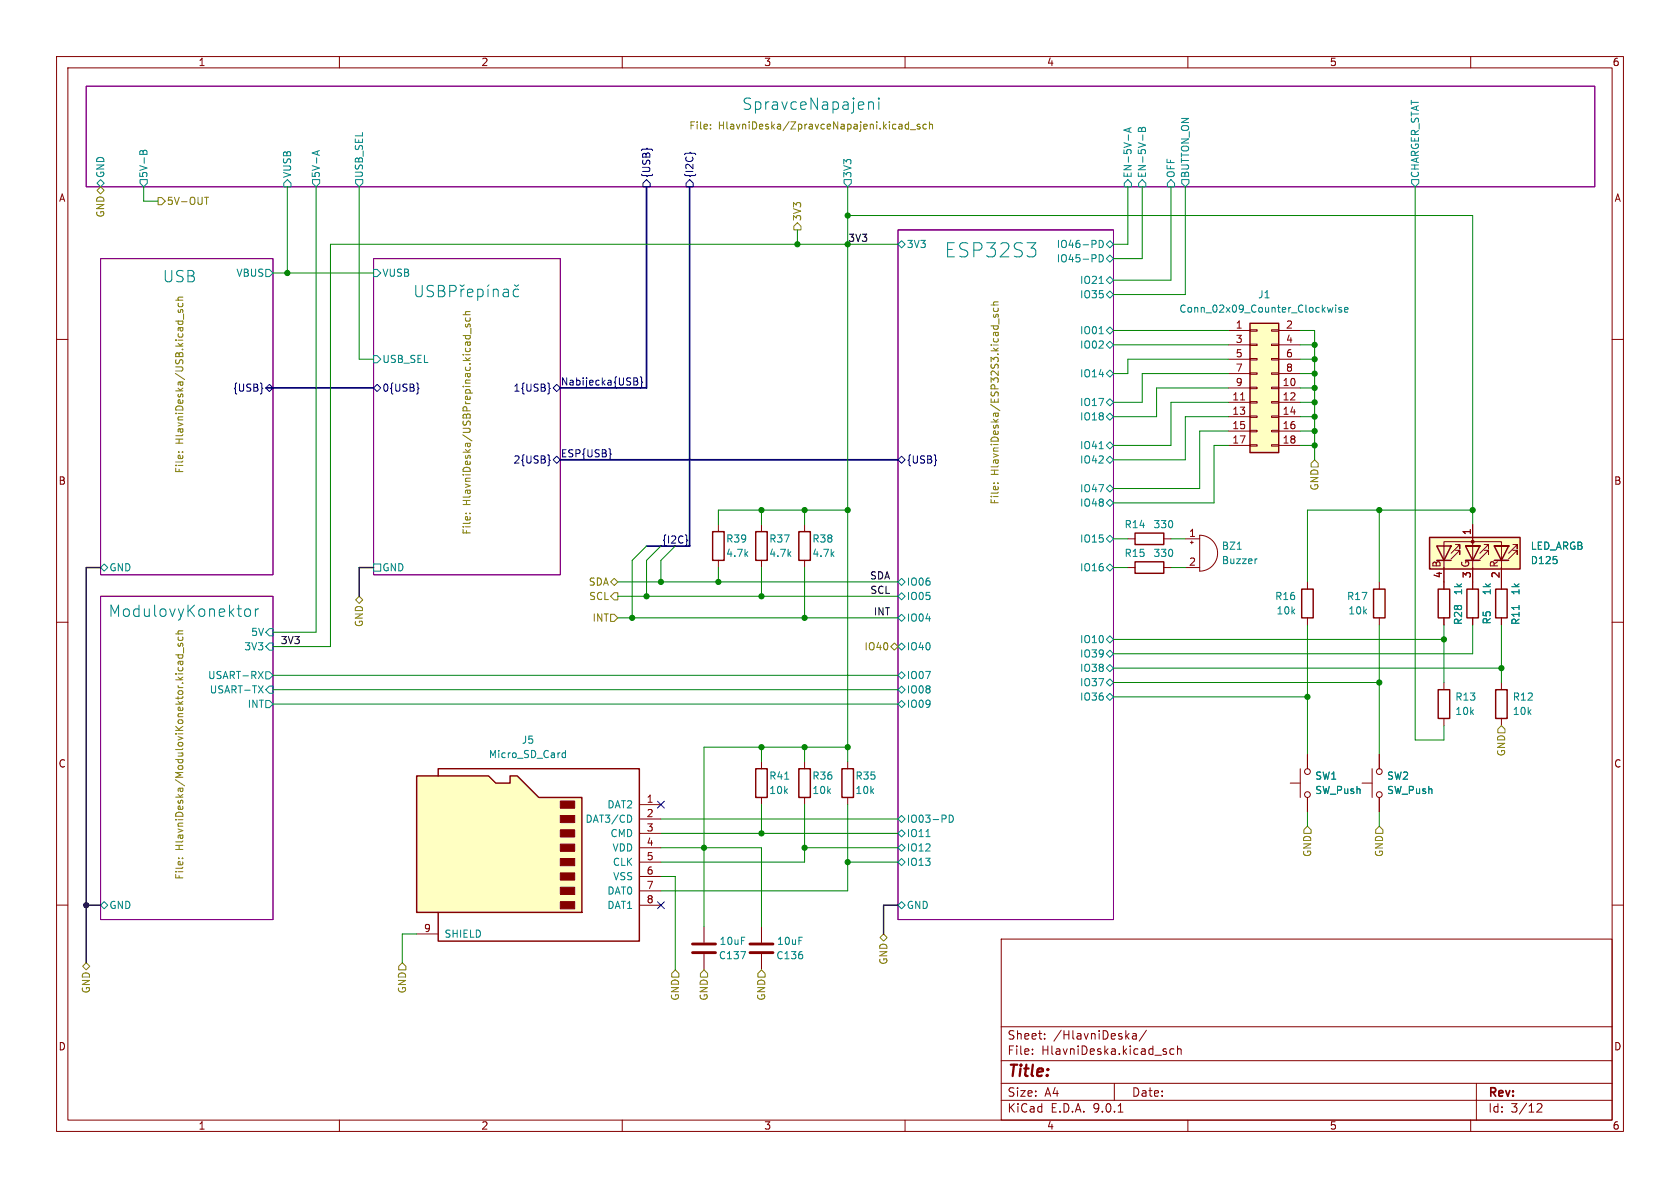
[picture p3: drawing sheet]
<svg xmlns="http://www.w3.org/2000/svg" width="297mm" height="210mm" viewBox="0 0 297 210" stroke-linecap="round" stroke-linejoin="round" font-family="sans-serif">
<g fill="none" stroke="#840000" stroke-width=".18">
<path d="M10 10h277v190h-277zM12 12h273v186h-273zM60 10v2M110 10v2M160 10v2M210 10v2M260 10v2M10 60h2M285 60h2M127 92.7v1.3M127 99.1v1.2M134.6 92.7v1.3"/>
<path d="M134.6 99.1v1.2M10 110h2M199.4 100.3h1.3M205.7 100.3h1.3M243.8 102.9v1.2M243.8 109.2v1.3M265.4 102.9v1.2M265.4 109.2v1.3M285 110h2M228.1 138.4h1.8M229.9 135.9v5.1M231.1 133.4v2.5"/>
<path d="M240.8 138.4h1.8M242.6 135.9v5.1M243.8 133.4v2.5M255.3 120.7v1.2M255.3 127v1.3M265.4 120.7v1.2M265.4 127v1.3M231.1 141v2.5M243.8 141v2.5M10 160h2M177 166h108v32h-108zM285 160h2"/>
<path d="M60 198v2M110 198v2M160 198v2M177 194.5h108M177 191.5h108M177 187.5h108M177 181.5h108M182.5 186.3v.1M182.5 185.5v.1M184.7 183.6v.1M184.7 182.8v.1M197 191.5v3"/>
<path d="M197.7 196.6h.8M200.2 182.8h.6l.1 .9M200.9 183.1h-.5a.29 .29 0 0 0-.2 .3 .29 .29 0 0 0 .2 .3l.5-.1M202.7 182.1l-1.3 2M207.5 185.5l-.4-.1-.3 .3v.4l.2 .2h.5M208.2 185.5l.2-.1 .3 .1 .1 .9M208.2 184.9v1.5M210 198v2M260 198v2M261 191.5v6.5M271.7 195.2l.6-.1 .2 .1 .1 .3-.9 1.1h.9"/>
<circle cx="231.1" cy="136.4" r=".51"/>
<circle cx="243.8" cy="136.4" r=".51"/>
<circle cx="231.1" cy="140.5" r=".51"/>
<circle cx="243.8" cy="140.5" r=".51"/>
</g>
<path d="M15.2 15.2h266.7v17.8h-266.7zM17.8 45.7h30.5v55.9h-30.5zM66 45.7h33.1v55.9h-33.1zM158.7 40.6h38.1v122h-38.1zM17.8 105.4h30.5v57.2h-30.5z" fill="none" stroke="#840084" stroke-width=".18"/>
<path d="M114.3 31.8l.6 .6v.6h-1.2v-.6zM121.8 27.1l.2-.2 .2 .2M121.9 31.8l.7 .6v.6h-1.3v-.6zM46.3 68.6l.2 .1h-.2M47 68.6l.6-.7 .7 .7-.7 .6zM66 68.6l.7-.7 .6 .7-.6 .6zM73.8 67.8l.1 .7 .2 .2-.2 .2-.1 .7M97 67.8l.1 .7 .2 .2-.2 .2-.1 .7M97.8 68.6l.6-.7 .7 .7-.7 .6zM97 80.5l.1 .7 .2 .2-.2 .2-.1 .7M97.8 81.3l.6-.7 .7 .7-.7 .6zM158.7 81.3l.7-.7 .6 .7-.6 .6z" fill="none" stroke="#000084" stroke-width=".18"/>
<g fill="none" stroke="#008484" stroke-width=".18">
<path d="M153.6 18v1.3M153.6 18.2a.5 .5 0 0 1 .8 .1v1M155.4 17.3v.2M155.4 18v1.3M155.4 17.3l-.1 .1 .1 .1M155.4 17.3l.1 .1-.1 .1M17.1 32.4l.7-.6 .6 .6-.6 .6zM24.8 31.8h1.2v.6l-.6 .6-.6-.6zM25.3 26.9l.3-.3h.3l.1 .7M25.3 26.9l-.2-.3-.3 .1-.1 .6M25.3 26.9v.4M50.2 32.4l.6-.6 .6 .6v.6h-1.2z"/>
<path d="M55.2 31.8h1.3v.6l-.6 .6-.7-.6zM56.1 26.7v.6M56.5 26.6l-1.3 .4M62.9 31.8h1.2v.6l-.6 .6-.6-.6zM149.2 31.8h1.3v.6l-.6 .6-.7-.6zM199.4 31.8l.6 .6v.6h-1.2v-.6zM199.5 23.8v1M199.6 22.7v.6M200 22.6l-1.3 .4 1.3 .4M201.3 32.4l.6-.6 .7 .6v.6h-1.3zM201.3 22.7l.3-.1 .2 .2 .2-.2 .3-.1 .2 .3v.4h-1.3zM201.8 22.8v.4"/>
<path d="M202 23.8v1M207 31.8l.6 .6v.6h-1.2v-.6zM208.9 31.8h1.3v.6l-.7 .6-.6-.6zM249.6 31.8h1.2v.6l-.6 .6-.6-.6zM47 47.6h.6l.7 .7-.7 .6h-.6zM66 47.6h.7l.6 .7-.6 .6h-.7zM73.5 50.5v1.6l.4 .4 .6-.1 .1-.3v-1.6M76.6 50.5h-.7a.49 .49 0 0 0-.4 .4 .49 .49 0 0 0 .4 .5 .73 .73 0 0 1 .7 .5 .51 .51 0 0 1-.3 .6l-.8-.1M77.5 50.5h.7a.49 .49 0 0 1 .4 .4 .49 .49 0 0 1-.4 .5 .53 .53 0 0 1 .5 .5 .53 .53 0 0 1-.4 .6h-.8zM77.5 51.4h.7M79.5 51.5h.8a.54 .54 0 0 0 .4-.5 .54 .54 0 0 0-.4-.5h-.8v2M81.3 50.4l.4 .2 .4-.2"/>
<path d="M81.5 51.1v1.4M82.1 51.1a.51 .51 0 0 0-.6 .4M82.6 51.8l1-.2-.1-.4-.6-.1-.3 .3 .1 1 .2 .1 .6-.1M84.5 51.2l.5-.1 .4 .4v.6l-.2 .3-.2 .1-.5-.1M84.5 51.1v2M86.3 51.1v1.4M86.5 50.4l-.3 .2M87.2 51.3a.5 .5 0 0 1 .9 .1v1.1M87.2 51.1v1.4M89 51.2l.2-.1 .6 .1 .1 1.3M89.9 51.6l-.7 .1a.39 .39 0 0 0-.3 .4 .39 .39 0 0 0 .3 .4l.7-.1M90.9 50.4l.4 .2 .4-.2"/>
<path d="M91.7 51.2l-.6-.1-.4 .4v.6l.2 .3 .2 .1 .6-.1M159.4 42.5l.6 .7-.6 .6-.7-.6zM194.3 42.5a.64 .64 0 0 1 .8 .6 .64 .64 0 0 1-.8 .7zM194.3 45a.64 .64 0 0 1 .8 .7 .64 .64 0 0 1-.8 .6zM194.3 59h.7M194.3 50.1h.7M195.6 58.4l.6-.6 .6 .6-.6 .7zM195.6 52.1l.6-.7 .6 .7-.6 .6zM195.6 49.5l.6-.6 .6 .6-.6 .7zM195.6 45.7l.6-.6 .6 .6-.6 .7zM195.6 43.2l.6-.7 .6 .7-.6 .6zM66 62.9h.7l.6 .6-.6 .6h-.7z"/>
<path d="M194.3 79.3h.7M195.6 61l.6-.7 .6 .7-.6 .6zM195.6 78.7l.6-.6 .6 .6-.6 .7zM195.6 73.7l.6-.7 .6 .7-.6 .6zM195.6 71.1l.6-.6 .6 .6-.6 .7zM195.6 66l.6-.6 .6 .6-.6 .7zM66 99.7h1.3v1.3h-1.3zM195.6 81.3l.6-.7 .6 .7-.6 .6zM195.6 95.3l.6-.7 .6 .7-.6 .6zM195.6 88.9l.6-.6 .6 .6-.6 .6zM195.6 86.4l.6-.7 .6 .7-.6 .6zM17.8 100.3l.6-.6 .6 .6-.6 .7z"/>
<path d="M43.3 107.8a.54 .54 0 0 1 .6-.2 .54 .54 0 0 1 .4 .4v.6a.54 .54 0 0 1-.5 .4 .54 .54 0 0 1-.6-.4zM45.1 107.6v1.4M45.7 118.7l.8 1.3M45.7 107.6a.51 .51 0 0 0-.6 .4M46.5 118.7l-.8 1.3M47 118.7h.6l.7 .7-.7 .6h-.6zM47 114.3l.6-.6h.7v1.2h-.7zM47.6 111.1h.7v1.3h-.7l-.6-.6zM158.7 105.4l.7-.6 .6 .6-.6 .6zM158.7 109.2l.7-.6 .6 .6-.6 .7zM158.7 119.4l.7-.7 .6 .7-.6 .6zM158.7 102.9l.7-.7 .6 .7-.6 .6z"/>
<path d="M158.7 114.3l.7-.6 .6 .6-.6 .6zM195.6 115.6l.6-.7 .6 .7-.6 .6zM195.6 100.3l.6-.6 .6 .6-.6 .7zM195.6 118.1l.6-.6 .6 .6-.6 .6zM195.6 113l.6-.6 .6 .6-.6 .7zM268.5 107v.8M45.7 121.2l.8 1.3M46.5 121.2l-.8 1.3M47 123.8h.6l.7 .7-.7 .6h-.6zM47.6 121.3h.7v1.3h-.7l-.6-.7zM158.7 124.5l.7-.7 .6 .7-.6 .6zM159.4 121.3l.6 .6-.6 .7-.7-.7z"/>
<path d="M195.6 123.2l.6-.6 .6 .6-.6 .6zM195.6 120.7l.6-.7 .6 .7-.6 .6zM158.7 147.3l.7-.6 .6 .6-.6 .7zM158.7 149.9l.7-.7 .6 .7-.6 .6zM158.7 152.4l.7-.6 .6 .6-.6 .6zM158.7 144.8l.7-.7 .6 .7-.6 .6zM163.7 147.9h.7M167.8 144.1a.64 .64 0 0 1 .7 .6 .64 .64 0 0 1-.7 .7zM17.8 160l.6-.6 .6 .6-.6 .7zM158.7 160l.7-.6 .6 .6-.6 .7z"/>
</g>
<g fill="none" stroke="#848400" stroke-width=".18">
<path d="M125.6 22.7v.1M125.6 22v.1M160.6 21.5v1.3M160.6 22h-.3l-.3 .2 .1 .5h.5M160.9 22.9h1M162.6 22h-.3l-.2 .1 .1 .2 .4 .1v.3h-.5M163.8 22h-.4l-.2 .2 .1 .5h.5M164.3 22.1l.2-.1h.3l.1 .8M164.3 21.5v1.3M31.1 53.1h1.2M31.5 54.8v.3l.2 .1h.1l.2-.4h.3v.4M31.5 53.6v.4l.2 .2 .6-.1v-.5"/>
<path d="M32.3 52.5l-.8 .1v.3l.1 .2M32.5 55.5v1M81.9 59.3h1.2M81.9 55.6h1.2M82.3 56.2v.3l.2 .3 .6-.1v-.5M82.3 57.3v.3l.2 .2 .1-.1 .2-.4h.3v.5M82.3 59.3v.4M83.1 59.3v.4M83.1 55.1h-.8v.3l.1 .2M83.3 58v1M175.2 53.9h1.3M175.7 54.5l-.1 .3 .3 .3 .5-.2v-.4"/>
<path d="M175.7 55.6l-.1 .3 .2 .2 .2-.1 .1-.4h.3v.5M176.5 53.4h-.8l-.1 .3 .1 .2M176.6 56.3v1M31.5 79.9h.2M32.2 79.9h.1M82.3 90.8h.2M83 90.8h.1M175.7 85.4h.1M176.4 85.4h.1M31.1 115.8h1.2M31.1 112.1h1.2M31.5 112.6v.4l.2 .2 .6-.1v-.5"/>
<path d="M31.5 113.8v.3l.2 .1h.1l.2-.4h.3v.4M31.5 115.8v.3l.2 .3 .6-.2v-.4M31.8 116.9v.1M32.3 116.9v.1M32.3 111.5l-.8 .1v.3l.1 .2M32.3 116.9l-.8 .1M32.5 114.5v.9M31.5 151.7h.2M32.2 151.7h.1"/>
</g>
<path d="M126 94h2v5.1h-2zM133.6 94h2v5.1h-2zM200.7 99.3h5v2h-5zM242.8 104.1h2.1v5.1h-2.1zM264.4 104.1h2v5.1h-2zM254.3 121.9h2v5.1h-2zM264.4 121.9h2v5.1h-2z" fill="none" stroke="#840000" stroke-width=".25"/>
<path d="M73.7 137.2h12.7l1.2 1.2h2.6v-1.2h1.2l3.8 3.8h7.7v20.3h-29.2z" fill="#ffffc2"/>
<path d="M141.2 94h2.1v5.1h-2.1zM230.1 104.1h2.1v5.1h-2.1zM73.7 137.2h12.7l1.2 1.2h2.6v-1.2h1.2l3.8 3.8h7.7v20.3h-29.2zM77.5 137.2v-1.3h35.5v30.5h-35.5v-5.1" fill="none" stroke="#840000" stroke-width=".25"/>
<g fill="#840000" stroke="#840000" stroke-width=".18">
<path d="M99.1 141.6h2.5v1.3h-2.5z"/>
<path d="M99.1 144.1h2.5v1.3h-2.5z"/>
<path d="M99.1 146.7h2.5v1.3h-2.5z"/>
<path d="M99.1 149.2h2.5v1.3h-2.5z"/>
<path d="M99.1 151.8h2.5v1.2h-2.5z"/>
<path d="M99.1 154.3h2.5v1.3h-2.5z"/>
<path d="M99.1 156.8h2.5v1.3h-2.5z"/>
<path d="M99.1 159.4h2.5v1.3h-2.5z"/>
</g>
<g fill="none" stroke="#840000" stroke-width=".18">
<path d="M142.2 92.7v1.3M142.2 99.1v1.2M231.1 102.9v1.2M231.1 109.2v1.3M113 142.2h3.8M113 144.8h3.8M113 147.3h3.8M113 149.9h3.8M113 152.4h3.8M113 154.9h3.8M113 157.5h3.8M73.7 165.1h3.8"/>
<path d="M113 160h3.8"/>
</g>
<path d="M99.4 133.7l.2 .2h.4M100 132.7v1.2M100 133.1h-.4l-.2 .2M111.4 144.2l.3 .4-.3 .7" fill="none" stroke="#008484" stroke-width=".18"/>
<path d="M221 57.2h5.1v22.8h-5.1z" fill="#ffffc2"/>
<path d="M221 57.2h5.1v22.8h-5.1zM200.7 94.2h5v2.1h-5zM254.3 104.1h2v5.1h-2zM133.6 135.9h2v5.1h-2zM141.2 135.9h2.1v5.1h-2.1zM148.8 135.9h2.1v5.1h-2.1z" fill="none" stroke="#840000" stroke-width=".25"/>
<g fill="none" stroke="#840000" stroke-width=".18">
<path d="M217.2 58.4h3.8M221 58.3h1.2v.2h-1.2zM224.8 58.3h1.3v.2h-1.3zM226.1 58.4h3.8M217.2 61h3.8M217.2 63.5h3.8M217.2 66h3.8M217.2 68.6h3.8M217.2 71.1h3.8M217.2 73.7h3.8M217.2 76.2h3.8M217.2 78.7h3.8"/>
<path d="M219.3 70.7h.7M221 60.8h1.2v.3h-1.2zM221 63.4h1.2v.2h-1.2zM221 65.9h1.2v.3h-1.2zM221 68.5h1.2v.2h-1.2zM221 71h1.2v.2h-1.2zM221 73.5h1.2v.3h-1.2zM221 76.1h1.2v.2h-1.2zM221 78.6h1.2v.3h-1.2zM224.8 60.8h1.3v.3h-1.3zM224.8 63.4h1.3v.2h-1.3zM224.8 65.9h1.3v.3h-1.3z"/>
<path d="M224.8 68.5h1.3v.2h-1.3zM224.8 71h1.3v.2h-1.3zM224.8 73.5h1.3v.3h-1.3zM224.8 76.1h1.3v.2h-1.3zM224.8 78.6h1.3v.3h-1.3zM226.1 61h3.8M226.1 63.5h3.8M226.1 66h3.8M226.1 68.6h3.8M226.1 71.1h3.8M226.1 73.7h3.8M226.1 76.2h3.8"/>
<path d="M226.1 78.7h3.8M199.4 95.3h1.3M205.7 95.3h1.3M209.5 95.3h2.6M210.4 95.9h.5M210.7 95.6v.5M212.1 94.6a3.2 3.2 0 0 1 3.2 3.2 3.2 3.2 0 0 1-3.2 3.2zM209.5 100.3h2.6M255.3 102.9v1.2M255.3 109.2v1.3M134.6 134.6v1.3M142.2 134.6v1.3"/>
<path d="M149.9 134.6v1.3M134.6 141v1.2M142.2 141v1.2M149.9 141v1.2M124.5 163.8v2.8M124.5 168.7v2.8M134.6 163.8v2.8M134.6 168.7v2.8"/>
</g>
<path d="M235.6 54.3l-.2 .9-.2-.6M236.1 53.9v.1M236.1 54.3v.9M237.2 54.4l-.3-.1-.2 .2v.2l.5 .1v.3h-.5M237.7 54.8l.6-.2-.1-.2-.3-.1-.2 .2 .1 .6h.4M218.7 97.1h.8M222.2 98.8l-.2 .1M138.7 137.7h.7M131 168.2h.8l-.5 1.3" fill="none" stroke="#008484" stroke-width=".18"/>
<path d="M122.4 166.9h4.1M122.4 168.4h4.1M132.6 166.9h4.1M132.6 168.4h4.1" fill="none" stroke="#840000" stroke-width=".51"/>
<path d="M252.7 95h16v5.6h-16z" fill="#ffffc2"/>
<path d="M252.7 95h16v5.6h-16zM254 96.5h2.5l-1.2 2.6zM254 99.1h2.5M259.1 96.5h2.5l-1.3 2.6zM259.1 99.1h2.5M264.2 96.5h2.5l-1.3 2.6zM264.2 99.1h2.5M259.3 104.1h2.1v5.1h-2.1z" fill="none" stroke="#840000" stroke-width=".25"/>
<g fill="none" stroke="#840000" stroke-width=".18">
<path d="M255.3 99.1v-3.3h10.1v3.3M257.3 97.3h.8v.7v-.7l-1.6 1.5M257.3 96.3h.8v.7v-.7l-1.6 1.5M259.1 99.1h2.5M259.1 96.5h2.5zM260.3 92.7v6.4M261.6 96.5h.1M262.4 97.3h.7v.7v-.7l-1.5 1.5M262.4 96.3h.7v.7v-.7l-1.5 1.5M264.2 99.1h2.5M264.2 96.5h2.5zM266.7 96.5h.1"/>
<path d="M267.5 97.3h.7v.7v-.7l-1.5 1.5M267.5 96.3h.7v.7v-.7l-1.5 1.5M255.3 100.3v3.8M255.3 109.2v1.3M260.3 100.3v3.8M260.3 109.2v1.3M265.4 100.3v3.8M265.4 109.2v1.3M231.1 133.4v2.5M243.8 133.4v2.5M231.1 141v2.5M243.8 141v2.5"/>
</g>
<circle cx="260.3" cy="95.8" r=".25" fill="#840000" stroke="#840000" stroke-width=".18"/>
<g fill="none" stroke="#848400" stroke-width=".18">
<path d="M17.1 33.7l.7-.7 .6 .7-.6 .6zM27.9 34.9h.7l.6 .7-.6 .6h-.7zM36.2 34.9h.7M36.5 34.9v1.2M141 39.4l.6 .6v.6h-1.3v-.6zM232.4 81.3l.6 .6v.7h-1.2v-.7zM62.9 106l.6-.6 .6 .6-.6 .7zM107.9 102.9l.7-.7 .6 .7-.6 .6zM107.9 105.4l.7-.6h.6v1.2h-.6zM107.9 108.6h.7l.6 .6-.6 .7h-.7zM157.5 114.3l.6-.6 .6 .6-.6 .6zM265.4 128.3l.7 .6v.6h-1.3v-.6z"/>
<path d="M231.1 146.1l.7 .6v.6h-1.3v-.6zM243.8 146.1l.7 .6v.6h-1.3v-.6zM15.2 170.2l.7 .6-.7 .7-.6-.7zM71.1 170.2l.7 .6v.7h-1.3v-.7zM119.4 171.5l.6 .6v.6h-1.3v-.6zM124.5 171.5l.6 .6v.6h-1.3v-.6zM134.6 171.5l.7 .6v.6h-1.3v-.6zM155.6 165.7l.6-.6 .6 .6-.6 .7z"/>
</g>
<path d="M112 66.8l.6 .1 .1 .3-.2 .2M112 67.4h.5M112.5 67.4l.3 .2-.1 .3-.7 .2M113.2 66.6l.2 .2v.6l.2 .2-.2 .2v.6l-.2 .2M107.9 80.2l.2 .1h-.2M121.4 95.3l.2 .2-.2 .2M116.2 141.6l1.2 1.2M116.2 159.4l1.2 1.2M117.4 141.6l-1.2 1.2M117.4 159.4l-1.2 1.2" fill="none" stroke="#000084" stroke-width=".18"/>
<path d="M114.3 33v35.6h-15.2M121.9 33v63.5h-2.5M47 68.6h19M99.1 81.3h59.6M114.3 96.5h2.5" fill="none" stroke="#000084" stroke-width=".3"/>
<path d="M17.8 100.3h-2.6v69.9M66 100.3h-2.5v5.1M15.2 160h2.6M158.7 160h-2.5v5.1" fill="none" stroke="#000" stroke-width=".25"/>
<g fill="none" stroke="#008400" stroke-width=".18">
<path d="M25.4 33v2.6h2.5M50.8 33v15.3M55.9 33v78.8h-7.6M63.5 33v30.5h2.5M149.9 38.1h110.4v54.6M149.9 33v101.6M199.4 33v10.2h-2.6M201.9 33v12.7h-5.1M207 33v16.5h-10.2M209.5 33v19.1h-12.7M250.2 33v97.8h5.1v-2.5M48.3 48.3h17.7"/>
<path d="M141 40.6v2.6M158.7 43.2h-100.3v71.1h-10.1M196.8 58.4h20.4M229.9 58.4h2.5v22.9M196.8 61h20.4M217.2 68.6h-12.7v5.1h-7.7M217.2 73.7h-7.7v7.6h-12.7M217.2 66h-15.3v5.1h-5.1M217.2 71.1h-10.2v7.6h-10.2M217.2 78.7h-2.6v10.2h-17.8M217.2 76.2h-5.1v10.2h-15.3M217.2 63.5h-17.8v2.5h-2.6"/>
<path d="M229.9 71.1h2.5M229.9 78.7h2.5M229.9 68.6h2.5M229.9 73.7h2.5M229.9 76.2h2.5M229.9 61h2.5M229.9 63.5h2.5M229.9 66h2.5M114.3 96.5l-2.5 2.6v10.1M116.8 96.5l-2.5 2.6v6.3M119.4 96.5l-2.6 2.6v3.8M134.6 90.2v2.5"/>
<path d="M142.2 90.2v2.5M149.9 90.2h-22.9v2.5M196.8 95.3h2.6M207 95.3h2.5M243.8 90.2v12.7M260.3 90.2h-29.2v12.7M48.3 119.4h110.4M109.2 102.9h49.5M109.2 105.4h49.5M109.2 109.2h49.5M127 100.3v2.6M134.6 100.3v5.1"/>
<path d="M142.2 100.3v8.9M196.8 100.3h2.6M196.8 118.1h68.6M196.8 113h58.5M207 100.3h2.5M231.1 110.5v22.9M243.8 110.5v22.9M255.3 110.5v10.2M260.3 110.5v5.1h-63.5M265.4 110.5v10.2M48.3 124.5h110.4M48.3 121.9h110.4"/>
<path d="M134.6 132.1v2.5M142.2 132.1v2.5M149.9 132.1h-25.4v31.7M196.8 120.7h47M196.8 123.2h34.3M116.8 154.9h2.6v16.6M116.8 149.9h17.8v13.9M116.8 147.3h41.9M116.8 144.8h41.9M134.6 142.2v5.1M142.2 142.2v10.2h-25.4M142.2 149.9h16.5"/>
<path d="M149.9 142.2v15.3h-33.1M149.9 152.4h8.8M231.1 143.5v2.6M243.8 143.5v2.6M73.7 165.1h-2.6v5.1"/>
</g>
<path d="M268.5 107v.8" fill="none" stroke="#008484" stroke-width=".18"/>
<g fill="#008400" stroke="#008400" stroke-width=".18">
<circle cx="232.4" cy="61" r=".46"/>
<circle cx="232.4" cy="63.5" r=".46"/>
<circle cx="232.4" cy="66" r=".46"/>
<circle cx="111.8" cy="109.2" r=".46"/>
<circle cx="255.3" cy="113" r=".46"/>
<circle cx="260.3" cy="90.2" r=".46"/>
<circle cx="243.8" cy="90.2" r=".46"/>
<circle cx="231.1" cy="123.2" r=".46"/>
<circle cx="243.8" cy="120.7" r=".46"/>
<circle cx="265.4" cy="118.1" r=".46"/>
<circle cx="134.6" cy="90.2" r=".46"/>
<circle cx="142.2" cy="90.2" r=".46"/>
<circle cx="149.9" cy="90.2" r=".46"/>
<circle cx="116.8" cy="102.9" r=".46"/>
<circle cx="114.3" cy="105.4" r=".46"/>
<circle cx="127" cy="102.9" r=".46"/>
<circle cx="142.2" cy="109.2" r=".46"/>
<circle cx="134.6" cy="105.4" r=".46"/>
<circle cx="232.4" cy="73.7" r=".46"/>
<circle cx="232.4" cy="76.2" r=".46"/>
<circle cx="232.4" cy="68.6" r=".46"/>
<circle cx="232.4" cy="71.1" r=".46"/>
<circle cx="232.4" cy="78.7" r=".46"/>
<circle cx="142.2" cy="132.1" r=".46"/>
<circle cx="149.9" cy="132.1" r=".46"/>
<circle cx="149.9" cy="152.4" r=".46"/>
<circle cx="142.2" cy="149.9" r=".46"/>
<circle cx="124.5" cy="149.9" r=".46"/>
<circle cx="134.6" cy="132.1" r=".46"/>
<circle cx="134.6" cy="147.3" r=".46"/>
<circle cx="50.8" cy="48.3" r=".46"/>
<circle cx="149.9" cy="43.2" r=".46"/>
<circle cx="149.9" cy="38.1" r=".46"/>
<circle cx="141" cy="43.2" r=".46"/>
</g>
<circle cx="15.2" cy="160" r=".46" fill="#000" stroke="#000" stroke-width=".18"/>
<text font-size="3.5" fill="#008484" x="166.9" y="45.7">ESP32S3</text>
<g font-size="2.8" fill="#008484">
<text x="131.1" y="19.6">SpravceNapajeni</text>
<text x="28.7" y="50.1">USB</text>
<text x="19" y="109.2">ModulovyKonektor</text>
</g>
<text font-size="2.8" fill="#840000" x="178" y="190.9">Title:</text>
<g font-size="2.1" fill="#840000">
<text x="178" y="184">Sheet:</text>
<text x="186.2" y="184">/HlavniDeska/</text>
<text x="178" y="186.7">File:</text>
<text x="184.1" y="186.7">HlavniDeska.kicad_sch</text>
<text x="178" y="196.9">KiCad</text>
<text x="178" y="194.1">Size:</text>
<text x="184.7" y="194.1">A4</text>
<text x="185.7" y="196.9">E.D.A.</text>
<text x="193.3" y="196.9">9.0.1</text>
<text x="200" y="194.1">Date:</text>
<text x="263" y="194.3">Rev:</text>
<text x="263" y="196.9">Id:</text>
<text x="267.1" y="196.9">3/12</text>
</g>
<g font-size="1.8" fill="#840000">
<text x="35" y="11.9">1</text>
<text x="85" y="11.9">2</text>
<text x="135" y="11.9">3</text>
<text x="185" y="11.9">4</text>
<text x="235" y="11.9">5</text>
<text x="285" y="11.9">6</text>
<text x="10.3" y="35.9">A</text>
<text x="285.3" y="35.9">A</text>
<text x="218.4" y="58.2">1</text>
<text x="227.3" y="58.2">2</text>
<text x="218.4" y="60.7">3</text>
<text x="218.4" y="63.2">5</text>
<text x="218.4" y="65.8">7</text>
<text x="227.3" y="60.7">4</text>
<text x="227.3" y="63.2">6</text>
<text x="227.3" y="65.8">8</text>
<text x="217.8" y="70.9">11</text>
<text x="218.4" y="68.3">9</text>
<text x="226.7" y="68.3">10</text>
<text x="226.7" y="70.9">12</text>
<text x="217.8" y="73.4">13</text>
<text x="217.8" y="75.9">15</text>
<text x="226.7" y="73.4">14</text>
<text x="226.7" y="75.9">16</text>
<text x="217.8" y="78.5">17</text>
<text x="226.7" y="78.5">18</text>
<text x="10.3" y="85.9">B</text>
<text x="285.3" y="85.9">B</text>
<text x="210.1" y="95">1</text>
<text x="260.1" y="94.7" transform="rotate(-90 260.1 94.7)">1</text>
<text x="210.1" y="100.1">2</text>
<text x="254.9" y="100.4" transform="rotate(-90 254.9 100.4)">B</text>
<text x="259.9" y="100.4" transform="rotate(-90 259.9 100.4)">G</text>
<text x="265" y="100.4" transform="rotate(-90 265 100.4)">R</text>
<text x="255" y="102.3" transform="rotate(-90 255 102.3)">4</text>
<text x="260.1" y="102.3" transform="rotate(-90 260.1 102.3)">3</text>
<text x="265.2" y="102.3" transform="rotate(-90 265.2 102.3)">2</text>
<text x="10.3" y="135.9">C</text>
<text x="285.3" y="135.9">C</text>
<text x="114.2" y="142">1</text>
<text x="114.2" y="144.5">2</text>
<text x="114.2" y="147.1">3</text>
<text x="114.2" y="149.6">4</text>
<text x="114.2" y="152.1">5</text>
<text x="114.2" y="154.7">6</text>
<text x="114.2" y="157.2">7</text>
<text x="114.2" y="159.8">8</text>
<text x="74.9" y="164.8">9</text>
<text x="10.3" y="185.9">D</text>
<text x="285.3" y="185.9">D</text>
<text x="35" y="199.9">1</text>
<text x="85" y="199.9">2</text>
<text x="135" y="199.9">3</text>
<text x="185" y="199.9">4</text>
<text x="235" y="199.9">5</text>
<text x="285" y="199.9">6</text>
</g>
<g font-size="1.8" fill="#848400">
<text x="121.8" y="23.1">File:</text>
<text x="127" y="23.1">HlavniDeska/ZpravceNapajeni.kicad_sch</text>
<text x="18.6" y="38.6" transform="rotate(-90 18.6 38.6)">GND</text>
<text x="29.4" y="36.4">5V-OUT</text>
<text x="141.8" y="39.2" transform="rotate(-90 141.8 39.2)">3V3</text>
<text x="32.6" y="83.8" transform="rotate(-90 32.6 83.8)">File:</text>
<text x="32.6" y="78.5" transform="rotate(-90 32.6 78.5)">HlavniDeska/USB.kicad_sch</text>
<text x="83.4" y="89.4" transform="rotate(-90 83.4 89.4)">HlavniDeska/USBPrepinac.kicad_sch</text>
<text x="176.8" y="89.3" transform="rotate(-90 176.8 89.3)">File:</text>
<text x="176.8" y="84.1" transform="rotate(-90 176.8 84.1)">HlavniDeska/ESP32S3.kicad_sch</text>
<text x="233.3" y="86.8" transform="rotate(-90 233.3 86.8)">GND</text>
<text x="83.4" y="94.6" transform="rotate(-90 83.4 94.6)">File:</text>
<text x="104" y="103.7">SDA</text>
<text x="104" y="106.3">SCL</text>
<text x="64.4" y="110.9" transform="rotate(-90 64.4 110.9)">GND</text>
<text x="104.7" y="110.1">INT</text>
<text x="152.7" y="115.2">IO40</text>
<text x="266.3" y="133.8" transform="rotate(-90 266.3 133.8)">GND</text>
<text x="32.6" y="155.6" transform="rotate(-90 32.6 155.6)">File:</text>
<text x="32.6" y="150.4" transform="rotate(-90 32.6 150.4)">HlavniDeska/ModuloviKonektor.kicad_sch</text>
<text x="232" y="151.6" transform="rotate(-90 232 151.6)">GND</text>
<text x="244.7" y="151.6" transform="rotate(-90 244.7 151.6)">GND</text>
<text x="157.1" y="170.6" transform="rotate(-90 157.1 170.6)">GND</text>
<text x="16.1" y="175.7" transform="rotate(-90 16.1 175.7)">GND</text>
<text x="72" y="175.7" transform="rotate(-90 72 175.7)">GND</text>
<text x="120.2" y="177" transform="rotate(-90 120.2 177)">GND</text>
<text x="125.3" y="177" transform="rotate(-90 125.3 177)">GND</text>
<text x="135.5" y="177" transform="rotate(-90 135.5 177)">GND</text>
</g>
<g font-size="1.8" fill="#008484">
<text x="18.6" y="31.6" transform="rotate(-90 18.6 31.6)">GND</text>
<text x="26.3" y="31.6" transform="rotate(-90 26.3 31.6)">5V-B</text>
<text x="51.7" y="31.6" transform="rotate(-90 51.7 31.6)">VUSB</text>
<text x="56.7" y="31.6" transform="rotate(-90 56.7 31.6)">5V-A</text>
<text x="64.4" y="31.6" transform="rotate(-90 64.4 31.6)">USB_SEL</text>
<text x="150.7" y="31.6" transform="rotate(-90 150.7 31.6)">3V3</text>
<text x="200.3" y="31.6" transform="rotate(-90 200.3 31.6)">EN-5V-A</text>
<text x="202.8" y="31.6" transform="rotate(-90 202.8 31.6)">EN-5V-B</text>
<text x="207.9" y="31.6" transform="rotate(-90 207.9 31.6)">OFF</text>
<text x="210.4" y="31.6" transform="rotate(-90 210.4 31.6)">BUTTON_ON</text>
<text x="251.1" y="31.6" transform="rotate(-90 251.1 31.6)">CHARGER_STAT</text>
<text x="160.2" y="44">3V3</text>
<text x="186.7" y="46.6">IO45-PD</text>
<text x="186.7" y="44">IO46-PD</text>
<text x="41.7" y="49.1">VBUS</text>
<text x="67.5" y="49.1">VUSB</text>
<text x="190.8" y="52.9">IO35</text>
<text x="190.8" y="50.4">IO21</text>
<text x="222.3" y="52.9">J1</text>
<text x="190.8" y="59.3">IO01</text>
<text x="208.4" y="55.5">Conn_02x09_Counter_Clockwise</text>
<text x="67.5" y="64.4">USB_SEL</text>
<text x="190.8" y="61.8">IO02</text>
<text x="190.8" y="72">IO17</text>
<text x="190.8" y="66.9">IO14</text>
<text x="190.8" y="74.5">IO18</text>
<text x="190.8" y="79.6">IO41</text>
<text x="190.8" y="82.1">IO42</text>
<text x="190.8" y="89.8">IO48</text>
<text x="190.8" y="87.2">IO47</text>
<text x="198.7" y="93.6">R14</text>
<text x="203.8" y="93.6">330</text>
<text x="19.2" y="101.2">GND</text>
<text x="67.5" y="101.2">GND</text>
<text x="128.3" y="98.7">4.7k</text>
<text x="128.3" y="96.1">R39</text>
<text x="135.9" y="98.7">4.7k</text>
<text x="135.9" y="96.1">R37</text>
<text x="143.5" y="98.7">4.7k</text>
<text x="143.5" y="96.1">R38</text>
<text x="190.8" y="101.2">IO16</text>
<text x="190.8" y="96.1">IO15</text>
<text x="198.7" y="98.7">R15</text>
<text x="203.8" y="98.7">330</text>
<text x="215.9" y="97.4">BZ1</text>
<text x="215.9" y="99.9">Buzzer</text>
<text x="270.5" y="99.9">D125</text>
<text x="270.5" y="97.4">LED_ARGB</text>
<text x="160.2" y="106.3">IO05</text>
<text x="160.2" y="103.7">IO06</text>
<text x="225.3" y="106.3">R16</text>
<text x="238" y="106.3">R17</text>
<text x="258.7" y="105.3" transform="rotate(-90 258.7 105.3)">1k</text>
<text x="263.8" y="105.3" transform="rotate(-90 263.8 105.3)">1k</text>
<text x="268.8" y="105.3" transform="rotate(-90 268.8 105.3)">1k</text>
<text x="44.3" y="112.6">5V</text>
<text x="160.2" y="110.1">IO04</text>
<text x="190.8" y="113.9">IO10</text>
<text x="225.6" y="108.8">10k</text>
<text x="238.3" y="108.8">10k</text>
<text x="258.7" y="110.6" transform="rotate(-90 258.7 110.6)">R28</text>
<text x="263.8" y="110.5" transform="rotate(-90 263.8 110.5)">R5</text>
<text x="268.8" y="110.6" transform="rotate(-90 268.8 110.6)">R11</text>
<text x="43.1" y="115.2">3V3</text>
<text x="160.2" y="115.2">IO40</text>
<text x="190.8" y="116.4">IO39</text>
<text x="190.8" y="119">IO38</text>
<text x="36.7" y="120.2">USART-RX</text>
<text x="37" y="122.8">USART-TX</text>
<text x="43.7" y="125.3">INT</text>
<text x="160.2" y="120.2">IO07</text>
<text x="160.2" y="122.8">IO08</text>
<text x="160.2" y="125.3">IO09</text>
<text x="190.8" y="124.1">IO36</text>
<text x="190.8" y="121.5">IO37</text>
<text x="257.2" y="124.1">R13</text>
<text x="267.3" y="124.1">R12</text>
<text x="92.2" y="131.7">J5</text>
<text x="257.2" y="126.6">10k</text>
<text x="267.3" y="126.6">10k</text>
<text x="86.3" y="134.2">Micro_SD_Card</text>
<text x="107.3" y="143.1">DAT2</text>
<text x="135.9" y="140.6">10k</text>
<text x="135.9" y="138">R41</text>
<text x="143.5" y="140.6">10k</text>
<text x="143.5" y="138">R36</text>
<text x="151.1" y="140.6">10k</text>
<text x="151.1" y="138">R35</text>
<text x="232.4" y="138">SW1</text>
<text x="232.4" y="140.6">SW_Push</text>
<text x="245.1" y="138">SW2</text>
<text x="245.1" y="140.6">SW_Push</text>
<text x="103.4" y="145.6">DAT3/CD</text>
<text x="107.8" y="148.2">CMD</text>
<text x="160.2" y="148.2">IO11</text>
<text x="160.2" y="145.6">IO03-PD</text>
<text x="108.2" y="150.7">VDD</text>
<text x="108.2" y="153.3">CLK</text>
<text x="108.3" y="155.8">VSS</text>
<text x="160.2" y="150.7">IO12</text>
<text x="160.2" y="153.3">IO13</text>
<text x="19.2" y="160.9">GND</text>
<text x="107.3" y="158.3">DAT0</text>
<text x="107.3" y="160.9">DAT1</text>
<text x="160.2" y="160.9">GND</text>
<text x="78.5" y="166">SHIELD</text>
<text x="127.1" y="167.2">10uF</text>
<text x="137.3" y="167.2">10uF</text>
<text x="127" y="169.8">C137</text>
<text x="137.1" y="169.8">C136</text>
</g>
<g font-size="1.8" fill="#000084">
<text x="115.2" y="31.6" transform="rotate(-90 115.2 31.6)">{USB}</text>
<text x="122.8" y="31.6" transform="rotate(-90 122.8 31.6)">{I2C}</text>
<text x="41.1" y="69.4">{USB}</text>
<text x="67.5" y="69.4">0{USB}</text>
<text x="90.7" y="69.4">1{USB}</text>
<text x="99.1" y="68.2">Nabijecka{USB}</text>
<text x="90.7" y="82.1">2{USB}</text>
<text x="99.1" y="80.9">ESP{USB}</text>
<text x="160.2" y="82.1">{USB}</text>
<text x="116.9" y="96.2">{I2C}</text>
</g>
<g font-size="1.8">
<text x="149.9" y="42.8">3V3</text>
<text x="153.7" y="102.5">SDA</text>
<text x="153.8" y="105.1">SCL</text>
<text x="49.5" y="114">3V3</text>
<text x="154.4" y="108.9">INT</text>
</g>
</svg>
